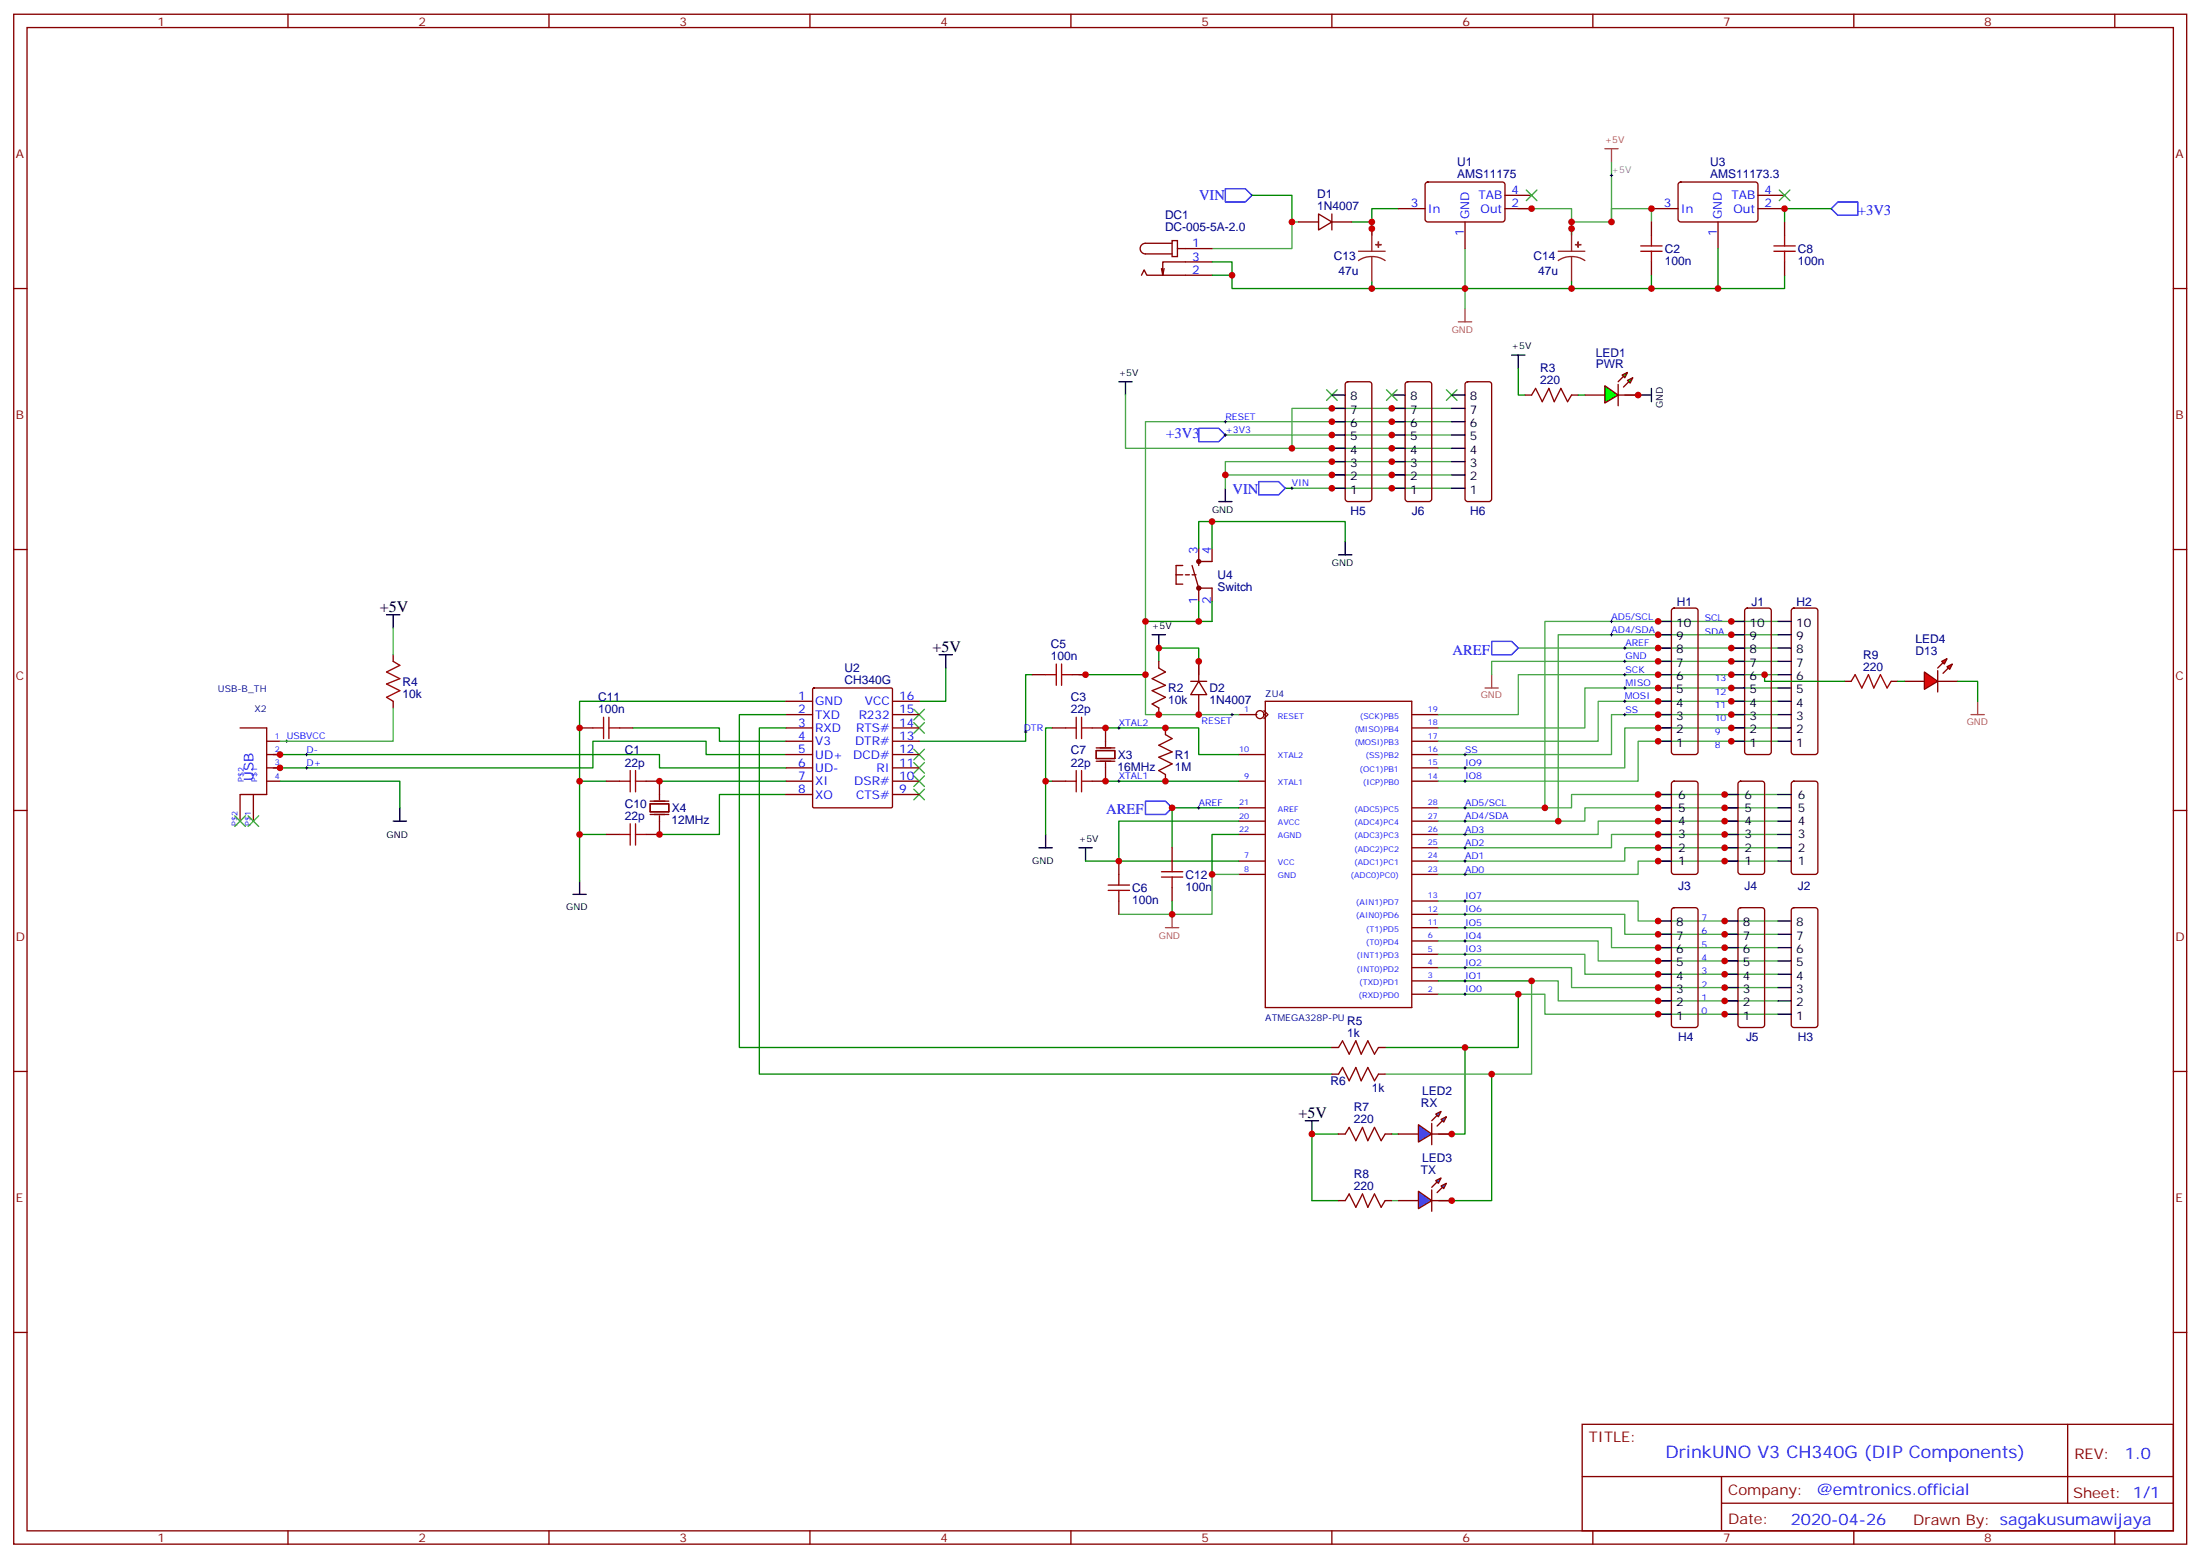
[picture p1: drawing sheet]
<svg xmlns="http://www.w3.org/2000/svg" width="583mm" height="413mm" viewBox="0 0 583 413" stroke-linecap="round" stroke-linejoin="round" font-family="sans-serif">
<g fill="none" stroke="#870000" stroke-width=".35">
<path d="M3.6 3.8h575.8v405.3h-575.8zM7.2 7.3h568.6v398.3h-568.6zM76.3 3.8v3.5M145.5 3.8v3.5M214.6 3.8v3.5M283.7 3.8v3.5M352.9 3.8v3.5M422 3.8v3.5M491.2 3.8v3.5M560.3 3.8v3.5M370.5 55.3h7.1M377.8 48.4l.5-.2h19.7a.71 .71 0 0 1 .7 .7v9.2l-.4 .7h-20l-.5-.2-.2-.5v-9.2z"/>
<path d="M388.2 58.8v7.1M398.7 55.3h7.1M398.7 51.8h7.1M437.6 55.3h7M444.8 48.4l.5-.2h19.8a.71 .71 0 0 1 .7 .7v9.2l-.5 .7h-20l-.5-.2-.2-.5v-9.2zM455.2 58.8v7.1M465.8 55.3h7M465.8 51.8h7M3.6 76.4h3.6M575.8 76.4h3.6M404 104.7h1.8l1.1-1.8 1.7 3.5 1.8-3.5 1.4 3.5 1.8-3.5 1.7 3.5 1.1-1.7h1.7M419.9 104.7h5.3"/>
<path d="M428.7 104.7h5.3M3.6 145.6h3.6M311.6 152.3h1.8M313.4 149.8h-1.8v5h1.8M314.1 152.3h1M315.8 152.3h1.1M315.8 149.8l1.8 6M317.6 145.2v4.6M317.6 155.8v3.5M317.6 155.8h3.5v3.5M321.1 145.2v3.6h-3.5M575.8 145.6h3.6"/>
<path d="M307 175.2v1.8l1.8 1-3.5 1.8 3.5 1.8-3.5 1.4 3.5 1.7-3.5 1.8 1.7 1.1v1.7M63.6 192.9h7.1v17.6h-7.1M70.7 196.4h3.5M70.7 199.9h3.5M208.2 185.8h7.1M208.2 189.3h7.1M208.2 192.9h7.1M208.2 196.4h7.1M208.2 199.9h7.1M215.4 182.5l.3-.2h20.4l.3 .2 .1 31.2-.2 .3h-20.6l-.4-.2zM236.5 185.8h7M236.5 189.3h7"/>
<path d="M236.5 192.9h7M236.5 196.4h7M236.5 199.9h7M290.4 198.9h5v2.1h-5zM290.4 198.2h5M292.9 192.9v4.9M308.8 192.9v1.7l1.8 1.1-3.6 1.7 3.6 1.8-3.6 1.4 3.6 1.8-3.6 1.8 1.8 1v1.8M328.2 189.3h4.8M328.2 199.9h6.9M334.9 188.3l1.1 1-1.1 1.1M335.2 185.8h38.9v81.1h-38.9zM374.2 189.3h6.9"/>
<path d="M374.2 192.9h6.9M374.2 196.4h6.9M374.2 199.9h6.9M3.6 214.7h3.6M63.6 210.6v7M67.1 210.6v7M70.7 203.4h3.5M70.7 207h3.5M172.3 213h4.9v2.1h-4.9zM172.3 212.3h4.9M172.3 215.8h4.9M174.7 207v4.9"/>
<path d="M174.7 216.1v5M208.2 203.4h7.1M208.2 207h7.1M208.2 210.5h7.1M236.5 203.4h7M236.5 207h7M236.5 210.5h7M290.4 201.7h5M292.9 202v5M328.2 207h6.9M328.2 214h6.9M328.2 217.6h6.9"/>
<path d="M374.2 203.4h6.9M374.2 207h6.9M374.2 214h6.9M374.2 217.6h6.9M575.8 214.7h3.6M328.2 221.1h6.9M328.2 228.1h6.9M328.2 231.7h6.9M374.2 221.1h6.9M374.2 224.6h6.9M374.2 228.1h6.9M374.2 231.7h6.9"/>
<path d="M374.2 238.7h6.9M374.2 242.3h6.9M374.2 245.8h6.9M374.2 249.3h6.9M374.2 252.8h6.9M374.2 256.4h6.9M374.2 259.9h6.9M352.9 277.5h1.7l1.1-1.7 1.8 3.5 1.7-3.5 1.4 3.5 1.8-3.5 1.8 3.5 1-1.8h1.8M374.2 263.4h6.9M3.6 283.9h3.6M352.9 284.6h1.7l1.1-1.8 1.8 3.5 1.7-3.5 1.4 3.5 1.8-3.5 1.8 3.5 1-1.7h1.8M575.8 283.9h3.6"/>
<path d="M354.6 300.5h1.8l1.1-1.8 1.7 3.5 1.8-3.5 1.4 3.5 1.8-3.5 1.7 3.5 1.1-1.7h1.8M354.6 318.1h1.8l1.1-1.8 1.7 3.6 1.8-3.6 1.4 3.6 1.8-3.6 1.7 3.6 1.1-1.8h1.8M3.6 353h3.6M575.8 353h3.6M419.2 377.4h156.6v28.2h-156.6zM547.8 377.4v20.9M419.2 391.2h156.5M456.1 398.3h119.6M456.1 391.2v14.1M76.3 405.6v3.5M145.5 405.6v3.5M214.6 405.6v3.5"/>
<path d="M283.7 405.6v3.5M352.9 405.6v3.5M422 405.6v3.5M491.2 405.6v3.5M560.3 405.6v3.5"/>
<circle cx="333.8" cy="189.3" r="1.06"/>
</g>
<g fill="none" stroke="#008700" stroke-width=".35">
<path d="M363.5 58.8v3.5M370.5 55.3h-7v3.5h-5.3M416.4 58.8v3.5M472.8 55.3h12.4M472.8 72.9v3.5h-35.2M430.5 104.7h3.5M321.1 138.2v7M340.5 129.4h1.8M317.6 159.3v5.3M321.1 159.3v5.3h-17.6M356.4 143.5v-5.3h-38.8v7M250.6 177v8.8h-7.1"/>
<path d="M273.5 178.8h-1.8v17.6h-28.2M285.9 178.8h17.6M307 175.2v-3.5h10.6v7.1M72.4 199.9h102.3v3.5h33.5M167.7 192.9h22.9v3.5h17.6M208.2 185.8h-54.6v21.2M208.2 199.9h-21.1v-3.5h-30v7h-84.7M208.2 189.3h-12.3v88.2h157M208.2 192.9h-7v91.7h151.7M278.8 192.9h-1.8v28.2M292.9 192.9h24.7v7h10.6M74.2 207h31.7v7"/>
<path d="M160.6 207h-7v26.4M174.7 207h33.5M208.2 210.5h-17.6v10.6h-15.9M277 207h1.8M292.9 207h35.3M328.2 217.6h-31.8v10.5M328.2 214h-17.6v10.6M153.6 221.1h7M287.6 228.1h40.6M310.6 238.7v3.6M328.2 221.1h-7.1v10.6M381.1 259.9h24.7"/>
<path d="M388.2 277.5v23h-7.1M402.3 263.4v14.1h-35.3M395.2 284.6v33.5h-14.1M354.6 300.5h-7v17.6h7M368.8 300.5h1.7"/>
</g>
<g fill="none" stroke="#870000" stroke-width=".71">
<circle cx="317.6" cy="155.8" r=".35"/>
<circle cx="317.6" cy="148.8" r=".35"/>
</g>
<g fill="none" stroke="#000" stroke-width=".35">
<path d="M400.5 94.1h3.5M402.3 94.1v3.5M296.4 101.1h3.6M298.2 101.1v3.6M434 104.7h3.6M437.6 102.9v3.5M322.9 132.9h3.5M324.7 129.4v3.5M354.6 147h3.6M356.4 143.5v3.5M102.4 162.9h3.5M104.2 162.9v3.5"/>
<path d="M248.8 173.5h3.5M250.6 173.5v3.5M305.3 168.2h3.5M307 168.2v3.5M104.2 217.6h3.5M105.9 214v3.6M151.8 237h3.5M153.6 233.4v3.6M275.3 224.6h3.5M277 221.1v3.5M285.9 224.6h3.5M287.6 224.6v3.5"/>
<path d="M345.8 296.9h3.6M347.6 296.9v3.6"/>
</g>
<path d="M324.7 50h5.3l1.7 1.8-1.7 1.7h-5.3zM485.2 55.3l1.7-1.8h5.3v3.5h-5.3zM317.6 113.5h5.3l1.8 1.8-1.8 1.7h-5.3zM333.5 127.6h5.3l1.7 1.8-1.7 1.7h-5.3z" fill="none" stroke="#00f" stroke-width=".35"/>
<g fill="none" stroke="#3c3" stroke-width=".35">
<path d="M471.4 50.3l2.8 2.9M474.2 50.3l-2.8 2.9M351.5 103.3l2.8 2.8M354.3 103.3l-2.8 2.8M383.2 103.3l2.8 2.8M386 103.3l-2.8 2.8M242.1 187.9l2.8 2.8M242.1 191.5l2.8 2.8M242.1 198.5l2.8 2.8M244.9 187.9l-2.8 2.8M244.9 191.5l-2.8 2.8M244.9 198.5l-2.8 2.8"/>
<path d="M62.2 216.1l2.8 2.9M65 216.1l-2.8 2.9M65.7 216.1l2.8 2.9M68.5 216.1l-2.8 2.9M242.1 202l2.8 2.9M242.1 209.1l2.8 2.8M242.1 205.6l2.8 2.8M244.9 202l-2.8 2.9M244.9 209.1l-2.8 2.8M244.9 205.6l-2.8 2.8"/>
</g>
<path d="M425.2 39.4h3.5M427 39.4v3.5M386.4 85.3h3.5M388.2 81.7v3.6M395.2 178.8v3.5M393.5 182.3h3.5M308.8 245.8h3.5M310.6 242.3v3.5" fill="none" stroke="#a64a4a" stroke-width=".35"/>
<g fill="none" stroke="#4aa64a" stroke-width=".35">
<path d="M344.1 58.8h-1.8v7.1h-21.2M427 42.9v15.9h-10.6v-3.5h-14.1M427 58.8v-3.5h10.6v3.5M388.2 65.9v15.8M298.2 104.7v14.1h44.1v-10.6h42.3M324.7 115.3h59.9M342.3 118.8h42.3M384.6 111.7h-81.1v77.6h24.7M324.7 125.8h59.9M342.3 129.4h42.3M384.6 122.3h-59.9v7.1M402.3 171.7h68.8"/>
<path d="M471.1 175.2h-75.9v3.6M471.1 178.8h-68.8v10.5h-21.2M471.1 168.2h-58.2v49.4M471.1 164.6h-61.8v49.4M471.1 182.3h-51.2v10.6h-38.8M471.1 185.8h-47.7v10.6h-42.3M471.1 189.3h-44.1v10.6h-45.9M471.1 196.4h-37.1v10.6h-52.9M471.1 192.9h-40.6v10.5h-49.4M471.1 217.6h-47.7v3.5h-42.3M471.1 214h-51.2v3.6h-38.8M471.1 210.5h-54.7v3.5h-35.3"/>
<path d="M328.2 231.7h-7.1v10.6h-24.7M381.1 238.7h52.9v5.3h37.1M471.1 228.1h-37.1v3.6h-52.9M471.1 224.6h-40.6v3.5h-49.4M471.1 221.1h-44.1v3.5h-45.9M381.1 256.4h35.3v5.3h54.7M381.1 252.8h38.8v5.3h51.2M381.1 249.3h42.3v5.3h47.7M381.1 245.8h45.9v5.3h44.1M381.1 242.3h49.4v5.2h40.6M381.1 263.4h28.2v5.3h61.8M471.1 265.2h-58.2v-5.3h-7.1v24.7h-38.8"/>
<path d="M368.8 318.1h1.7"/>
</g>
<g fill="none" stroke="#000" stroke-width=".26">
<path d="M426.6 46.5h.7M427 46.1v.7M324.3 111.7h.7M324.3 115.3h.7M324.7 111.4v.7M324.7 114.9v.7M341.9 129.4h.8M342.3 129v.7M426.6 168.2h.7M426.6 164.6h.7M427 164.3v.7M427 167.8v.7"/>
<path d="M430.1 175.2h.7M430.1 171.7h.7M430.1 178.8h.7M430.5 171.3v.7M430.5 174.9v.7M430.5 178.4v.7M75.6 196.4h.7M76 196v.7M80.9 199.9h.7M81.2 199.6v.7M271.4 193.9h.7M271.7 193.6v.7"/>
<path d="M296.1 192.9h.7M296.4 192.5v.7M326.1 189.3h.7M326.4 189v.7M387.8 199.9h.7M388.2 199.6v.7M430.1 189.3h.7M430.1 182.3h.7M430.1 185.8h.7M430.5 181.9v.7M430.5 185.5v.7M430.5 189v.7"/>
<path d="M80.9 203.4h.7M81.2 203.1v.7M296.1 207h.7M296.4 206.6v.7M317.3 214h.7M317.6 213.7v.7M387.8 214h.7M387.8 203.4h.7M387.8 207h.7M387.8 217.6h.7M388.2 203.1v.7M388.2 206.6v.7"/>
<path d="M388.2 213.7v.7M388.2 217.2v.7M387.8 231.7h.7M387.8 228.1h.7M387.8 224.6h.7M387.8 221.1h.7M387.8 238.7h.7M388.2 220.7v.7M388.2 224.3v.7M388.2 227.8v.7M388.2 231.3v.7M388.2 238.4v.7"/>
<path d="M387.8 256.4h.7M387.8 259.9h.7M387.8 252.8h.7M387.8 249.3h.7M387.8 245.8h.7M387.8 242.3h.7M388.2 241.9v.7M388.2 245.4v.7M388.2 249v.7M388.2 252.5v.7M388.2 256v.7M388.2 259.5v.7"/>
<path d="M387.8 263.4h.7M388.2 263.1v.7"/>
</g>
<g fill="#0f0" stroke="#870000" stroke-width=".35">
<path d="M431.2 100.8l1.4-.7-.7 1.4z"/>
<path d="M429.8 99.4l1.4-.7-.7 1.4z"/>
</g>
<g fill="#870000" stroke="#870000" stroke-width=".35">
<path d="M430.1 102.6l1.5-1.5z"/>
<path d="M428.7 101.1l1.4-1.4z"/>
</g>
<path d="M428.7 101.8v5.7z" fill="#f00" stroke="#870000" stroke-width=".35"/>
<path d="M425.2 102.2l3.5 2.5-3.5 2.1z" fill="#0f0" stroke="#870000" stroke-width=".35"/>
<path d="M402.3 97.6v7.1h1.7M418.1 104.7h1.8" fill="none" stroke="#008700" stroke-width=".35"/>
<g fill="none" stroke="#870000" stroke-width=".35">
<path d="M344.1 58.8h5.3M349.4 56.7l3.5 2.1-3.5 2.1zM352.9 56.7v4.2M352.9 58.8h5.3M437.6 58.8v3.5M472.8 58.8v3.5M437.6 69.4v3.5M472.8 69.4v3.5M104.2 173.5v1.7M273.5 178.8h3.5M284.1 178.8h3.5M317.6 175.2v5.3"/>
<path d="M104.2 185.8v1.8M153.6 192.9h3.5M164.1 192.9h3.6M278.8 192.9h3.5M289.4 192.9h3.5M315.5 180.5h4.2M317.6 180.5l2.1 3.5h-4.2zM317.6 184v5.3M160.6 207h3.5M171.2 207h3.5M278.8 207h3.5M289.4 207h3.5"/>
<path d="M160.6 221.1h3.5M171.2 221.1h3.5M296.4 228.1v3.6M296.4 238.7v3.6M310.6 224.6v3.5M310.6 235.2v3.5M370.5 300.5h5.3M379.3 300.5h5.3"/>
</g>
<g fill="none" stroke="#a10000" stroke-width=".35">
<path d="M434.7 66.6h5.7M434.7 65.2h5.7M437.6 62.3v2.9M437.6 66.6v2.8M470 66.6h5.7M470 65.2h5.7M472.8 62.3v2.9M472.8 66.6v2.8M104.2 175.2l1.7 1.1-3.5 1.7 3.5 1.8-3.5 1.4 3.5 1.8-3.5 1.7 1.8 1.1M277 178.8h2.9M279.9 175.9v5.7M281.3 178.8h2.8"/>
<path d="M281.3 175.9v5.7M157.1 192.9h2.8M159.9 190v5.7M161.3 192.9h2.8M161.3 190v5.7M282.3 192.9h2.9M285.2 190v5.7M286.6 192.9h2.8M286.6 190v5.7M164.1 207h2.9M167 204.2v5.6M167 218.3v5.6"/>
<path d="M168.4 207h2.8M168.4 204.2v5.6M168.4 218.3v5.6M282.3 207h2.9M285.2 204.2v5.6M286.6 204.2v5.6M286.6 207h2.8M164.1 221.1h2.9M168.4 221.1h2.8M293.6 235.9h5.7M293.6 234.5h5.7M296.4 231.7v2.8"/>
<path d="M296.4 235.9v2.8M307.7 231h5.7M307.7 232.4h5.7M310.6 228.1v2.9M310.6 232.4v2.8"/>
</g>
<path d="M359.9 66.6h7.1M363.5 68l-1.9 .2-1.7 .8M363.5 68l1.8 .2 1.7 .8M363.5 60.6v6M363.5 68v6.7M412.9 66.6h7M416.4 68l-1.9 .2-1.6 .8M416.4 68l1.8 .2 1.7 .8M416.4 60.6v6M416.4 68v6.7" fill="none" stroke="#8c2424" stroke-width=".35"/>
<g fill="#8c2424" stroke="#8c2424" stroke-width=".35">
<path d="M364.5 64.8h1.4z"/>
<path d="M365.2 64.1v1.4z"/>
<path d="M417.4 64.8h1.5z"/>
<path d="M418.1 64.1v1.4z"/>
</g>
<path d="M104.2 166.4v7.1M104.2 187.6v8.8h-30" fill="none" stroke="#4aa64a" stroke-width=".35"/>
<g fill="#09f" stroke="#870000" stroke-width=".35">
<path d="M381.8 296.6l1.4-.7-.7 1.4z"/>
<path d="M380.4 295.2l1.4-.7-.7 1.4z"/>
</g>
<g fill="#870000" stroke="#870000" stroke-width=".35">
<path d="M380.8 298.3l1.4-1.4z"/>
<path d="M379.3 296.9l1.5-1.4z"/>
</g>
<path d="M379.3 297.6v5.7z" fill="#f00" stroke="#870000" stroke-width=".35"/>
<path d="M375.8 298l3.5 2.5-3.5 2.1z" fill="#09f" stroke="#870000" stroke-width=".35"/>
<path d="M370.5 318.1h5.3M379.3 318.1h5.3" fill="none" stroke="#870000" stroke-width=".35"/>
<g fill="#09f" stroke="#870000" stroke-width=".35">
<path d="M381.8 314.2l1.4-.7-.7 1.4z"/>
<path d="M380.4 312.8l1.4-.7-.7 1.4z"/>
</g>
<g fill="#870000" stroke="#870000" stroke-width=".35">
<path d="M380.8 316l1.4-1.4z"/>
<path d="M379.3 314.6l1.5-1.4z"/>
</g>
<path d="M379.3 315.3v5.6z" fill="#f00" stroke="#870000" stroke-width=".35"/>
<path d="M375.8 315.6l3.5 2.5-3.5 2.1z" fill="#09f" stroke="#870000" stroke-width=".35"/>
<g fill="none" stroke="#870000" stroke-width=".35">
<path d="M302.4 72.9l.7-1.4 .7 1.4h17.3M308.4 71.2l-.3 1.7M310.6 63.7h1.4v4.3h-1.4zM310.6 64.5h-7.1a1.41 1.41 0 0 0-1.4 1.4 1.41 1.41 0 0 0 1.4 1.4h7.1M312 65.9h9.1M321.1 69.4h-13v3.5l-.4-1.7M356.6 101.3l.5-.2h5.7a.71 .71 0 0 1 .7 .7v30.4l-.3 .5-.4 .2h-5.7l-.5-.2-.2-.5v-30.4zM372.5 101.3l.5-.2h5.6a.71 .71 0 0 1 .7 .7v30.4l-.2 .5-.5 .2h-5.6l-.5-.2-.2-.5v-30.4zM388.4 101.3l.5-.2h5.6a.71 .71 0 0 1 .7 .7v30.4l-.2 .5-.5 .2h-5.6l-.5-.2-.2-.5v-30.4zM443.1 161.3l.4-.2h5.7a.71 .71 0 0 1 .7 .7v37.4l-.2 .5-.5 .2h-5.7l-.5-.2-.2-.5v-37.4zM462.5 161.3l.5-.2h5.6a.71 .71 0 0 1 .7 .7v37.4l-.2 .5-.5 .2h-5.6l-.5-.2-.3-.5v-37.4zM474.8 161.3l.5-.2h5.6a.71 .71 0 0 1 .7 .7v37.4l-.2 .5-.5 .2h-5.6l-.5-.2-.2-.5v-37.4z"/>
<path d="M443.1 207.2l.4-.2h5.7a.71 .71 0 0 1 .7 .7l-.1 23.5-.6 .5h-5.7l-.5-.3-.2-.4v-23.3zM460.7 207.2l.5-.2h5.6a.71 .71 0 0 1 .7 .7v23.5l-.7 .5h-5.6l-.5-.3-.2-.4v-23.3zM474.8 207.2l.5-.2h5.6a.71 .71 0 0 1 .7 .7v23.5l-.7 .5h-5.6l-.5-.3-.2-.4v-23.3zM443.1 240.7l.4-.2h5.7a.71 .71 0 0 1 .7 .7v30.3l-.2 .5-.5 .2h-5.7l-.5-.2-.2-.5v-30.3zM460.7 240.7l.5-.2h5.6a.71 .71 0 0 1 .7 .7v30.3l-.2 .5-.5 .2h-5.6l-.5-.2-.2-.5v-30.3zM474.8 240.7l.5-.2h5.6a.71 .71 0 0 1 .7 .7v30.3l-.2 .5-.5 .2h-5.6l-.5-.2-.2-.5v-30.3z"/>
</g>
<g fill="none" stroke="#000" stroke-width=".35">
<path d="M352.9 118.8h3.5M352.9 115.3h3.5M352.9 111.7h3.5M352.9 108.2h3.5M352.9 104.7h3.5M368.8 118.8h3.5M368.8 115.3h3.5M368.8 111.7h3.5M368.8 108.2h3.5M368.8 104.7h3.5M384.6 118.8h3.6M384.6 115.3h3.6"/>
<path d="M384.6 111.7h3.6M384.6 108.2h3.6M384.6 104.7h3.6M352.9 129.4h3.5M352.9 125.8h3.5M352.9 122.3h3.5M368.8 129.4h3.5M368.8 125.8h3.5M368.8 122.3h3.5M384.6 129.4h3.6M384.6 125.8h3.6M384.6 122.3h3.6"/>
<path d="M439.3 178.8h3.5M439.3 175.2h3.5M439.3 171.7h3.5M439.3 168.2h3.5M439.3 164.6h3.5M458.7 178.8h3.5M458.7 175.2h3.5M458.7 171.7h3.5M458.7 168.2h3.5M458.7 164.6h3.5M471.1 178.8h3.5M471.1 175.2h3.5"/>
<path d="M471.1 171.7h3.5M471.1 168.2h3.5M471.1 164.6h3.5M439.3 196.4h3.5M439.3 192.9h3.5M439.3 189.3h3.5M439.3 185.8h3.5M439.3 182.3h3.5M458.7 196.4h3.5M458.7 192.9h3.5M458.7 189.3h3.5M458.7 185.8h3.5"/>
<path d="M458.7 182.3h3.5M471.1 196.4h3.5M471.1 192.9h3.5M471.1 189.3h3.5M471.1 185.8h3.5M471.1 182.3h3.5M439.3 217.6h3.5M439.3 214h3.5M439.3 210.5h3.5M457 217.6h3.5M457 214h3.5M457 210.5h3.5"/>
<path d="M471.1 217.6h3.5M471.1 214h3.5M471.1 210.5h3.5M439.3 228.1h3.5M439.3 224.6h3.5M439.3 221.1h3.5M457 228.1h3.5M457 224.6h3.5M457 221.1h3.5M471.1 228.1h3.5M471.1 224.6h3.5M471.1 221.1h3.5"/>
<path d="M439.3 258.1h3.5M439.3 254.6h3.5M439.3 251.1h3.5M439.3 247.5h3.5M439.3 244h3.5M457 258.1h3.5M457 254.6h3.5M457 251.1h3.5M457 247.5h3.5M457 244h3.5M471.1 258.1h3.5M471.1 254.6h3.5"/>
<path d="M471.1 251.1h3.5M471.1 247.5h3.5M471.1 244h3.5M439.3 268.7h3.5M439.3 265.2h3.5M439.3 261.7h3.5M457 268.7h3.5M457 265.2h3.5M457 261.7h3.5M471.1 268.7h3.5M471.1 265.2h3.5M471.1 261.7h3.5"/>
</g>
<path d="M404.4 50.3l2.8 2.9M407.2 50.3l-2.8 2.9M367.3 103.3l2.9 2.8M370.2 103.3l-2.9 2.8" fill="none" stroke="#3c3" stroke-width=".35"/>
<path d="M331.7 51.8h10.6v7M472.8 55.3v3.5M321.1 69.4h5.3v7h37.1M321.1 72.9h5.3M363.5 74.7v1.7h52.9v-1.7M437.6 72.9v3.5h-21.2M455.2 65.9v10.5" fill="none" stroke="#008700" stroke-width=".35"/>
<path d="M395.2 169.9h5.3l1.8 1.8-1.8 1.8h-5.3zM303.5 212.3h5.3l1.8 1.7-1.8 1.8h-5.3z" fill="none" stroke="#00f" stroke-width=".35"/>
<g fill="#f00" stroke="#870000" stroke-width=".35">
<path d="M509.9 178l3.5 2.5-3.5 2.1z"/>
<path d="M513.4 177.7v5.6z"/>
</g>
<g fill="#870000" stroke="#870000" stroke-width=".35">
<path d="M513.4 177l1.4-1.4z"/>
<path d="M514.8 178.4l1.4-1.4z"/>
</g>
<g fill="#f00" stroke="#870000" stroke-width=".35">
<path d="M514.5 175.2l1.4-.7-.7 1.4z"/>
<path d="M515.9 176.6l1.4-.7-.7 1.4z"/>
</g>
<path d="M488.7 180.5h1.8M501.1 180.5h1.7M504.6 180.5h5.3M513.4 180.5h5.3" fill="none" stroke="#870000" stroke-width=".35"/>
<path d="M490.5 180.5l1-1.7 1.8 3.5 1.8-3.5 1.4 3.5 1.7-3.5 1.8 3.5 1.1-1.8" fill="none" stroke="#a10000" stroke-width=".35"/>
<path d="M522.2 189.3h3.5M524 185.8v3.5" fill="none" stroke="#a64a4a" stroke-width=".35"/>
<path d="M467.5 178.8v1.7h21.2M502.8 180.5h1.8M518.7 180.5h5.3v5.3" fill="none" stroke="#008700" stroke-width=".35"/>
<g fill="#c00">
<circle cx="467.5" cy="178.8" r=".88"/>
<circle cx="416.4" cy="76.4" r=".88"/>
<circle cx="388.2" cy="76.4" r=".88"/>
<circle cx="310.6" cy="214" r=".88"/>
<circle cx="368.8" cy="108.2" r=".88"/>
<circle cx="368.8" cy="111.7" r=".88"/>
<circle cx="368.8" cy="115.3" r=".88"/>
<circle cx="368.8" cy="118.8" r=".88"/>
<circle cx="368.8" cy="122.3" r=".88"/>
<circle cx="368.8" cy="125.8" r=".88"/>
<circle cx="368.8" cy="129.4" r=".88"/>
<circle cx="352.9" cy="108.2" r=".88"/>
<circle cx="352.9" cy="111.7" r=".88"/>
<circle cx="352.9" cy="115.3" r=".88"/>
<circle cx="352.9" cy="118.8" r=".88"/>
<circle cx="352.9" cy="122.3" r=".88"/>
<circle cx="352.9" cy="125.8" r=".88"/>
<circle cx="352.9" cy="129.4" r=".88"/>
<circle cx="457" cy="268.7" r=".88"/>
<circle cx="457" cy="265.2" r=".88"/>
<circle cx="457" cy="261.7" r=".88"/>
<circle cx="457" cy="258.1" r=".88"/>
<circle cx="457" cy="254.6" r=".88"/>
<circle cx="457" cy="251.1" r=".88"/>
<circle cx="457" cy="247.5" r=".88"/>
<circle cx="457" cy="244" r=".88"/>
<circle cx="457" cy="210.5" r=".88"/>
<circle cx="457" cy="214" r=".88"/>
<circle cx="457" cy="217.6" r=".88"/>
<circle cx="457" cy="221.1" r=".88"/>
<circle cx="457" cy="224.6" r=".88"/>
<circle cx="457" cy="228.1" r=".88"/>
<circle cx="384.6" cy="318.1" r=".88"/>
<circle cx="384.6" cy="300.5" r=".88"/>
<circle cx="74.2" cy="199.9" r=".88"/>
<circle cx="74.2" cy="203.4" r=".88"/>
<circle cx="153.6" cy="192.9" r=".88"/>
<circle cx="174.7" cy="207" r=".88"/>
<circle cx="292.9" cy="192.9" r=".88"/>
<circle cx="317.6" cy="175.2" r=".88"/>
<circle cx="317.6" cy="189.3" r=".88"/>
<circle cx="434" cy="104.7" r=".88"/>
<circle cx="307" cy="189.3" r=".88"/>
<circle cx="153.6" cy="207" r=".88"/>
<circle cx="409.3" cy="214" r=".88"/>
<circle cx="412.9" cy="217.6" r=".88"/>
<circle cx="395.2" cy="284.6" r=".88"/>
<circle cx="153.6" cy="221.1" r=".88"/>
<circle cx="405.8" cy="55.3" r=".88"/>
<circle cx="307" cy="171.7" r=".88"/>
<circle cx="277" cy="207" r=".88"/>
<circle cx="402.3" cy="263.4" r=".88"/>
<circle cx="405.8" cy="259.9" r=".88"/>
<circle cx="363.5" cy="58.8" r=".88"/>
<circle cx="317.6" cy="164.6" r=".88"/>
<circle cx="303.5" cy="164.6" r=".88"/>
<circle cx="324.7" cy="125.8" r=".88"/>
<circle cx="321.1" cy="231.7" r=".88"/>
<circle cx="416.4" cy="58.8" r=".88"/>
<circle cx="427" cy="58.8" r=".88"/>
<circle cx="342.3" cy="118.8" r=".88"/>
<circle cx="303.5" cy="178.8" r=".88"/>
<circle cx="321.1" cy="138.2" r=".88"/>
<circle cx="388.2" cy="277.5" r=".88"/>
<circle cx="347.6" cy="300.5" r=".88"/>
<circle cx="296.4" cy="228.1" r=".88"/>
<circle cx="308.8" cy="192.9" r=".88"/>
<circle cx="308.8" cy="207" r=".88"/>
<circle cx="287.6" cy="178.8" r=".88"/>
<circle cx="292.9" cy="207" r=".88"/>
<circle cx="174.7" cy="221.1" r=".88"/>
<circle cx="439.3" cy="196.4" r=".88"/>
<circle cx="439.3" cy="192.9" r=".88"/>
<circle cx="439.3" cy="189.3" r=".88"/>
<circle cx="439.3" cy="185.8" r=".88"/>
<circle cx="439.3" cy="182.3" r=".88"/>
<circle cx="439.3" cy="178.8" r=".88"/>
<circle cx="439.3" cy="175.2" r=".88"/>
<circle cx="439.3" cy="171.7" r=".88"/>
<circle cx="439.3" cy="168.2" r=".88"/>
<circle cx="439.3" cy="164.6" r=".88"/>
<circle cx="458.7" cy="196.4" r=".88"/>
<circle cx="458.7" cy="192.9" r=".88"/>
<circle cx="458.7" cy="189.3" r=".88"/>
<circle cx="458.7" cy="185.8" r=".88"/>
<circle cx="458.7" cy="182.3" r=".88"/>
<circle cx="458.7" cy="178.8" r=".88"/>
<circle cx="458.7" cy="175.2" r=".88"/>
<circle cx="458.7" cy="171.7" r=".88"/>
<circle cx="458.7" cy="168.2" r=".88"/>
<circle cx="458.7" cy="164.6" r=".88"/>
<circle cx="439.3" cy="228.1" r=".88"/>
<circle cx="439.3" cy="224.6" r=".88"/>
<circle cx="439.3" cy="221.1" r=".88"/>
<circle cx="439.3" cy="217.6" r=".88"/>
<circle cx="439.3" cy="214" r=".88"/>
<circle cx="439.3" cy="210.5" r=".88"/>
<circle cx="439.3" cy="268.7" r=".88"/>
<circle cx="439.3" cy="265.2" r=".88"/>
<circle cx="439.3" cy="261.7" r=".88"/>
<circle cx="439.3" cy="258.1" r=".88"/>
<circle cx="439.3" cy="254.6" r=".88"/>
<circle cx="439.3" cy="251.1" r=".88"/>
<circle cx="439.3" cy="247.5" r=".88"/>
<circle cx="439.3" cy="244" r=".88"/>
<circle cx="416.4" cy="60.6" r=".88"/>
<circle cx="363.5" cy="60.6" r=".88"/>
<circle cx="437.6" cy="76.4" r=".88"/>
<circle cx="455.2" cy="76.4" r=".88"/>
<circle cx="342.3" cy="58.8" r=".88"/>
<circle cx="437.6" cy="55.3" r=".88"/>
<circle cx="472.8" cy="55.3" r=".88"/>
<circle cx="363.5" cy="76.4" r=".88"/>
<circle cx="326.4" cy="72.9" r=".88"/>
<circle cx="310.6" cy="242.3" r=".88"/>
</g>
<text font-size="4.6" fill="#00f" x="441.3" y="386.4">DrinkUNO V3 CH340G (DIP Components)</text>
<g font-size="4.2">
<text x="100.6" y="162.2">+5V</text>
<text x="247.1" y="172.8">+5V</text>
<text x="344.1" y="296.2">+5V</text>
</g>
<g font-size="4.2" fill="#00f">
<text x="563" y="386.6">1.0</text>
<text x="481.4" y="396.2">@emtronics.official</text>
<text x="474.5" y="404">2020-04-26</text>
</g>
<g font-size="3.9" fill="#00f">
<text x="317.7" y="53">VIN</text>
<text x="492.2" y="56.9">+3V3</text>
<text x="309" y="116.1">+3V3</text>
<text x="326.6" y="131">VIN</text>
<text x="384.8" y="173.5">AREF</text>
<text x="293.1" y="215.8">AREF</text>
</g>
<g font-size="3.9" fill="#800">
<text x="421" y="382">TITLE:</text>
<text x="549.6" y="386.6">REV:</text>
<text x="457.9" y="396.2">Company:</text>
<text x="549.2" y="396.8">Sheet: 1/1</text>
<text x="457.9" y="403.8">Date:</text>
<text x="506.9" y="403.9">Drawn By: sagakusumawijaya</text>
</g>
<text font-size="3.5" fill="#00f" x="67.1" y="207" transform="rotate(-90 67.1 207)">USB</text>
<g font-size="3.2" fill="#800">
<text x="41.7" y="6.8">1</text>
<text x="110.9" y="6.8">2</text>
<text x="180" y="6.8">3</text>
<text x="249.2" y="6.8">4</text>
<text x="318.3" y="6.8">5</text>
<text x="387.5" y="6.8">6</text>
<text x="456.6" y="6.8">7</text>
<text x="525.7" y="6.8">8</text>
<text x="4.2" y="41.9">A</text>
<text x="576.4" y="41.9">A</text>
<text x="4.2" y="111">B</text>
<text x="576.4" y="111">B</text>
<text x="4.2" y="180.2">C</text>
<text x="576.4" y="180.2">C</text>
<text x="4.2" y="249.3">D</text>
<text x="576.4" y="249.3">D</text>
<text x="4.2" y="318.5">E</text>
<text x="576.4" y="318.5">E</text>
<text x="41.7" y="408.6">1</text>
<text x="110.9" y="408.6">2</text>
<text x="180" y="408.6">3</text>
<text x="249.2" y="408.6">4</text>
<text x="318.3" y="408.6">5</text>
<text x="387.5" y="408.6">6</text>
<text x="456.6" y="408.6">7</text>
<text x="525.7" y="408.6">8</text>
</g>
<g font-size="3.2" fill="#000080">
<text x="386.1" y="47.2">AMS11175</text>
<text x="386.1" y="44">U1</text>
<text x="453.1" y="47.2">AMS11173.3</text>
<text x="453.1" y="44">U3</text>
<text x="349" y="52.4">D1</text>
<text x="308.7" y="57.9">DC1</text>
<text x="349" y="55.6">1N4007</text>
<text x="308.7" y="61.1">DC-005-5A-2.0</text>
<text x="353.4" y="68.8">C13</text>
<text x="406.3" y="68.8">C14</text>
<text x="441.1" y="70.2">100n</text>
<text x="441.1" y="67">C2</text>
<text x="476.4" y="70.2">100n</text>
<text x="476.4" y="67">C8</text>
<text x="354.6" y="72.9">47u</text>
<text x="407.6" y="72.9">47u</text>
<text x="422.9" y="94.5">LED1</text>
<text x="408.1" y="101.8">220</text>
<text x="408.1" y="98.7">R3</text>
<text x="422.9" y="97.6">PWR</text>
<text x="357.8" y="136.4">H5</text>
<text x="374.1" y="136.4">J6</text>
<text x="389.6" y="136.4">H6</text>
<text x="322.5" y="153.5">U4</text>
<text x="322.5" y="156.6">Switch</text>
<text x="444.3" y="160.5">H1</text>
<text x="464" y="160.5">J1</text>
<text x="476" y="160.5">H2</text>
<text x="278.5" y="171.7">C5</text>
<text x="507.5" y="173.5">D13</text>
<text x="507.5" y="170.2">LED4</text>
<text x="223.8" y="178">U2</text>
<text x="278.5" y="174.9">100n</text>
<text x="493.7" y="177.7">220</text>
<text x="493.7" y="174.5">R9</text>
<text x="106.6" y="184.8">10k</text>
<text x="106.6" y="181.7">R4</text>
<text x="158.5" y="185.8">C11</text>
<text x="223.8" y="181.2">CH340G</text>
<text x="283.8" y="185.8">C3</text>
<text x="309.5" y="183.4">R2</text>
<text x="320.4" y="183.5">D2</text>
<text x="158.5" y="189">100n</text>
<text x="283.7" y="189">22p</text>
<text x="309.5" y="186.6">10k</text>
<text x="320.4" y="186.6">1N4007</text>
<text x="165.6" y="203.1">22p</text>
<text x="165.6" y="199.9">C1</text>
<text x="283.7" y="203.1">22p</text>
<text x="283.8" y="199.9">C7</text>
<text x="296.2" y="201">X3</text>
<text x="311.3" y="201.1">R1</text>
<text x="296.1" y="204.2">16MHz</text>
<text x="311.3" y="204.2">1M</text>
<text x="165.6" y="214">C10</text>
<text x="178" y="215.1">X4</text>
<text x="165.6" y="217.2">22p</text>
<text x="177.9" y="218.4">12MHz</text>
<text x="314.1" y="232.8">C12</text>
<text x="300" y="239.5">100n</text>
<text x="300" y="236.4">C6</text>
<text x="314.1" y="236">100n</text>
<text x="444.6" y="235.9">J3</text>
<text x="462.2" y="235.9">J4</text>
<text x="476.4" y="235.9">J2</text>
<text x="356.9" y="274.7">1k</text>
<text x="356.9" y="271.5">R5</text>
<text x="444.6" y="275.8">H4</text>
<text x="462.6" y="275.8">J5</text>
<text x="476.4" y="275.8">H3</text>
<text x="352.5" y="287.5">R6</text>
<text x="363.5" y="289.3">1k</text>
<text x="376.5" y="293.4">RX</text>
<text x="376.8" y="290.2">LED2</text>
<text x="358.7" y="297.6">220</text>
<text x="358.7" y="294.5">R7</text>
<text x="376.5" y="311">TX</text>
<text x="376.8" y="307.9">LED3</text>
<text x="358.7" y="315.3">220</text>
<text x="358.7" y="312.1">R8</text>
</g>
<g font-size="3.2" fill="#00f">
<text x="391.7" y="52.8">TAB</text>
<text x="400.5" y="51.4">4</text>
<text x="458.8" y="52.8">TAB</text>
<text x="467.5" y="51.4">4</text>
<text x="373.8" y="54.9">3</text>
<text x="378.3" y="56.3">In</text>
<text x="389.2" y="58.1" transform="rotate(-90 389.2 58.1)">GND</text>
<text x="392.3" y="56.3">Out</text>
<text x="400.5" y="54.9">2</text>
<text x="440.8" y="54.9">3</text>
<text x="445.3" y="56.3">In</text>
<text x="456.2" y="58.1" transform="rotate(-90 456.2 58.1)">GND</text>
<text x="459.3" y="56.3">Out</text>
<text x="467.5" y="54.9">2</text>
<text x="315.8" y="65.5">1</text>
<text x="387.8" y="62.6" transform="rotate(-90 387.8 62.6)">1</text>
<text x="454.8" y="62.6" transform="rotate(-90 454.8 62.6)">1</text>
<text x="315.8" y="69">3</text>
<text x="315.8" y="72.6">2</text>
<text x="317.3" y="146.6" transform="rotate(-90 317.3 146.6)">3</text>
<text x="320.8" y="146.6" transform="rotate(-90 320.8 146.6)">4</text>
<text x="317.3" y="160" transform="rotate(-90 317.3 160)">1</text>
<text x="320.8" y="160" transform="rotate(-90 320.8 160)">2</text>
<text x="211.5" y="185.5">1</text>
<text x="238.2" y="185.5">16</text>
<text x="211.5" y="189">2</text>
<text x="216" y="186.9">GND</text>
<text x="216" y="190.4">TXD</text>
<text x="227.5" y="190.4">R232</text>
<text x="229.2" y="186.9">VCC</text>
<text x="238.2" y="189">15</text>
<text x="211.5" y="192.5">3</text>
<text x="211.5" y="196">4</text>
<text x="216" y="193.9">RXD</text>
<text x="216" y="197.4">V3</text>
<text x="226.6" y="197.4">DTR#</text>
<text x="226.8" y="193.9">RTS#</text>
<text x="238.2" y="196">13</text>
<text x="238.2" y="192.5">14</text>
<text x="211.5" y="199.6">5</text>
<text x="211.5" y="203.1">6</text>
<text x="216" y="201">UD+</text>
<text x="226.1" y="201">DCD#</text>
<text x="238.2" y="203.1">11</text>
<text x="238.2" y="199.6">12</text>
<text x="211.5" y="206.6">7</text>
<text x="216" y="204.5">UD-</text>
<text x="216" y="208">XI</text>
<text x="226.3" y="208">DSR#</text>
<text x="232.2" y="204.5">RI</text>
<text x="238.2" y="206.6">10</text>
<text x="211.5" y="210.1">8</text>
<text x="216" y="211.6">XO</text>
<text x="226.8" y="211.6">CTS#</text>
<text x="238.2" y="210.1">9</text>
</g>
<g font-size="3.2">
<text x="357.7" y="106.1">8</text>
<text x="373.6" y="106.1">8</text>
<text x="389.5" y="106.1">8</text>
<text x="357.7" y="113.1">6</text>
<text x="357.7" y="109.6">7</text>
<text x="373.6" y="113.1">6</text>
<text x="373.6" y="109.6">7</text>
<text x="389.5" y="113.1">6</text>
<text x="389.5" y="109.6">7</text>
<text x="357.7" y="116.7">5</text>
<text x="373.6" y="116.7">5</text>
<text x="389.5" y="116.7">5</text>
<text x="357.7" y="123.7">3</text>
<text x="357.7" y="120.2">4</text>
<text x="373.6" y="123.7">3</text>
<text x="373.6" y="120.2">4</text>
<text x="389.5" y="123.7">3</text>
<text x="389.5" y="120.2">4</text>
<text x="357.7" y="130.8">1</text>
<text x="357.7" y="127.2">2</text>
<text x="373.6" y="130.8">1</text>
<text x="373.6" y="127.2">2</text>
<text x="389.5" y="130.8">1</text>
<text x="389.5" y="127.2">2</text>
<text x="444.1" y="166.1">10</text>
<text x="463.5" y="166.1">10</text>
<text x="475.9" y="166.1">10</text>
<text x="444.1" y="173.1">8</text>
<text x="444.1" y="169.6">9</text>
<text x="463.5" y="173.1">8</text>
<text x="463.5" y="169.6">9</text>
<text x="475.9" y="173.1">8</text>
<text x="475.9" y="169.6">9</text>
<text x="444.1" y="176.6">7</text>
<text x="463.5" y="176.6">7</text>
<text x="475.9" y="176.6">7</text>
<text x="444.1" y="183.7">5</text>
<text x="444.1" y="180.2">6</text>
<text x="463.5" y="183.7">5</text>
<text x="463.5" y="180.2">6</text>
<text x="475.9" y="183.7">5</text>
<text x="475.9" y="180.2">6</text>
<text x="444.1" y="190.7">3</text>
<text x="444.1" y="187.2">4</text>
<text x="463.5" y="190.7">3</text>
<text x="463.5" y="187.2">4</text>
<text x="475.9" y="190.7">3</text>
<text x="475.9" y="187.2">4</text>
<text x="444.1" y="197.8">1</text>
<text x="444.1" y="194.3">2</text>
<text x="463.5" y="197.8">1</text>
<text x="463.5" y="194.3">2</text>
<text x="475.9" y="197.8">1</text>
<text x="475.9" y="194.3">2</text>
<text x="444.6" y="215.1">5</text>
<text x="444.6" y="211.6">6</text>
<text x="462.2" y="215.1">5</text>
<text x="462.2" y="211.6">6</text>
<text x="476.4" y="215.1">5</text>
<text x="476.4" y="211.6">6</text>
<text x="444.6" y="218.6">4</text>
<text x="462.2" y="218.6">4</text>
<text x="476.4" y="218.6">4</text>
<text x="444.6" y="225.7">2</text>
<text x="444.6" y="222.1">3</text>
<text x="462.2" y="225.7">2</text>
<text x="462.2" y="222.1">3</text>
<text x="476.4" y="225.7">2</text>
<text x="476.4" y="222.1">3</text>
<text x="444.6" y="229.2">1</text>
<text x="462.2" y="229.2">1</text>
<text x="476.4" y="229.2">1</text>
<text x="444.1" y="245.4">8</text>
<text x="461.8" y="245.4">8</text>
<text x="475.9" y="245.4">8</text>
<text x="444.1" y="249">7</text>
<text x="461.8" y="249">7</text>
<text x="475.9" y="249">7</text>
<text x="444.1" y="256">5</text>
<text x="444.1" y="252.5">6</text>
<text x="461.8" y="256">5</text>
<text x="461.8" y="252.5">6</text>
<text x="475.9" y="256">5</text>
<text x="475.9" y="252.5">6</text>
<text x="444.1" y="263.1">3</text>
<text x="444.1" y="259.5">4</text>
<text x="461.8" y="263.1">3</text>
<text x="461.8" y="259.5">4</text>
<text x="475.9" y="263.1">3</text>
<text x="475.9" y="259.5">4</text>
<text x="444.1" y="266.6">2</text>
<text x="461.8" y="266.6">2</text>
<text x="475.9" y="266.6">2</text>
<text x="444.1" y="270.1">1</text>
<text x="461.8" y="270.1">1</text>
<text x="475.9" y="270.1">1</text>
</g>
<g font-size="2.5" fill="#a54b4b">
<text x="425.2" y="37.9">+5V</text>
<text x="384.6" y="88.3">GND</text>
<text x="392.3" y="185">GND</text>
<text x="521.1" y="192">GND</text>
<text x="307" y="248.8">GND</text>
</g>
<text font-size="2.5" fill="#838383" x="427" y="46">+5V</text>
<g font-size="2.5">
<text x="400.5" y="92.5">+5V</text>
<text x="296.4" y="99.6">+5V</text>
<text x="440.6" y="108.2" transform="rotate(-90 440.6 108.2)">GND</text>
<text x="321.1" y="135.9">GND</text>
<text x="352.9" y="150">GND</text>
<text x="305.2" y="166.6">+5V</text>
<text x="102.4" y="221.9">GND</text>
<text x="285.8" y="223.1">+5V</text>
<text x="273.5" y="228.9">GND</text>
<text x="150" y="241.2">GND</text>
</g>
<g font-size="2.5" fill="#00f">
<text x="324.7" y="111.3">RESET</text>
<text x="324.7" y="114.8">+3V3</text>
<text x="342.3" y="128.9">VIN</text>
<text x="427" y="167.7">AD4/SDA</text>
<text x="427" y="164.1">AD5/SCL</text>
<text x="451.7" y="164.6">SCL</text>
<text x="430.7" y="171.2">AREF</text>
<text x="451.7" y="168.2">SDA</text>
<text x="430.7" y="174.7">GND</text>
<text x="430.7" y="178.3">SCK</text>
<text x="430.5" y="185.3">MOSI</text>
<text x="430.7" y="181.8">MISO</text>
<text x="454.3" y="184">12</text>
<text x="454.3" y="180.5">13</text>
<text x="318.4" y="191.8">RESET</text>
<text x="430.7" y="188.8">SS</text>
<text x="454.3" y="191.1">10</text>
<text x="454.3" y="187.6">11</text>
<text x="76" y="195.9">USBVCC</text>
<text x="271.3" y="193.7">DTR</text>
<text x="296.4" y="192.4">XTAL2</text>
<text x="454.3" y="194.6">9</text>
<text x="81.2" y="199.4">D-</text>
<text x="81.2" y="203">D+</text>
<text x="388.2" y="199.4">SS</text>
<text x="388.2" y="203">IO9</text>
<text x="454.3" y="198.2">8</text>
<text x="296.4" y="206.5">XTAL1</text>
<text x="388.2" y="206.5">IO8</text>
<text x="317.6" y="213.5">AREF</text>
<text x="388.2" y="213.5">AD5/SCL</text>
<text x="388.2" y="220.6">AD3</text>
<text x="388.2" y="217.1">AD4/SDA</text>
<text x="388.2" y="227.6">AD1</text>
<text x="388.2" y="224.1">AD2</text>
<text x="388.2" y="231.2">AD0</text>
<text x="388.2" y="238.2">IO7</text>
<text x="388.2" y="245.3">IO5</text>
<text x="388.2" y="241.8">IO6</text>
<text x="450.8" y="244">7</text>
<text x="388.2" y="248.8">IO4</text>
<text x="450.8" y="251.1">5</text>
<text x="450.8" y="247.5">6</text>
<text x="388.2" y="255.9">IO2</text>
<text x="388.2" y="252.3">IO3</text>
<text x="450.8" y="254.6">4</text>
<text x="388.2" y="259.4">IO1</text>
<text x="388.2" y="262.9">IO0</text>
<text x="450.8" y="261.7">2</text>
<text x="450.8" y="258.1">3</text>
<text x="450.8" y="268.7">0</text>
<text x="450.8" y="265.2">1</text>
</g>
<g font-size="2.5" fill="#000080">
<text x="57.7" y="183.3">USB-B_TH</text>
<text x="335.2" y="184.7">ZU4</text>
<text x="67.4" y="188.6">X2</text>
<text x="335.2" y="270.5">ATMEGA328P-PU</text>
</g>
<g font-size="2.1" fill="#00f">
<text x="329.6" y="188.6">1</text>
<text x="338.6" y="190.4">RESET</text>
<text x="360.3" y="190.4">(SCK)PB5</text>
<text x="378.3" y="188.6">19</text>
<text x="72.8" y="195.7">1</text>
<text x="358.9" y="193.9">(MISO)PB4</text>
<text x="358.9" y="197.4">(MOSI)PB3</text>
<text x="378.3" y="192.2">18</text>
<text x="378.3" y="195.7">17</text>
<text x="72.8" y="199.2">2</text>
<text x="72.8" y="202.8">3</text>
<text x="328.3" y="199.2">10</text>
<text x="338.6" y="201">XTAL2</text>
<text x="361.8" y="201">(SS)PB2</text>
<text x="378.3" y="199.2">16</text>
<text x="378.3" y="202.8">15</text>
<text x="64.6" y="207.1" transform="rotate(-90 64.6 207.1)">P$2</text>
<text x="68.2" y="207.1" transform="rotate(-90 68.2 207.1)">P$1</text>
<text x="72.8" y="206.3">4</text>
<text x="329.6" y="206.3">9</text>
<text x="338.6" y="208">XTAL1</text>
<text x="360.2" y="204.5">(OC1)PB1</text>
<text x="361.1" y="208">(ICP)PB0</text>
<text x="378.3" y="206.3">14</text>
<text x="328.3" y="213.3">21</text>
<text x="338.6" y="215.1">AREF</text>
<text x="358.8" y="215.1">(ADC5)PC5</text>
<text x="378.3" y="213.3">28</text>
<text x="62.9" y="218.7" transform="rotate(-90 62.9 218.7)">P$2</text>
<text x="66.4" y="218.7" transform="rotate(-90 66.4 218.7)">P$1</text>
<text x="328.3" y="216.9">20</text>
<text x="328.3" y="220.4">22</text>
<text x="338.6" y="218.6">AVCC</text>
<text x="358.8" y="218.6">(ADC4)PC4</text>
<text x="378.3" y="216.9">27</text>
<text x="378.3" y="220.4">26</text>
<text x="329.6" y="227.4">7</text>
<text x="338.6" y="222.1">AGND</text>
<text x="358.8" y="222.1">(ADC3)PC3</text>
<text x="358.8" y="225.7">(ADC2)PC2</text>
<text x="378.3" y="223.9">25</text>
<text x="378.3" y="227.4">24</text>
<text x="329.6" y="231">8</text>
<text x="338.6" y="232.7">GND</text>
<text x="338.6" y="229.2">VCC</text>
<text x="357.8" y="232.7">(ADC0)PC0)</text>
<text x="358.8" y="229.2">(ADC1)PC1</text>
<text x="378.3" y="231">23</text>
<text x="359.3" y="239.8">(AIN1)PD7</text>
<text x="378.3" y="238">13</text>
<text x="359.3" y="243.3">(AIN0)PD6</text>
<text x="378.3" y="241.6">12</text>
<text x="378.3" y="245.1">11</text>
<text x="361.9" y="246.8">(T1)PD5</text>
<text x="361.9" y="250.3">(T0)PD4</text>
<text x="378.3" y="248.6">6</text>
<text x="359.4" y="253.9">(INT1)PD3</text>
<text x="359.4" y="257.4">(INT0)PD2</text>
<text x="378.3" y="252.1">5</text>
<text x="378.3" y="255.7">4</text>
<text x="360.1" y="260.9">(TXD)PD1</text>
<text x="378.3" y="259.2">3</text>
<text x="378.3" y="262.7">2</text>
<text x="360" y="264.5">(RXD)PD0</text>
</g>
</svg>
